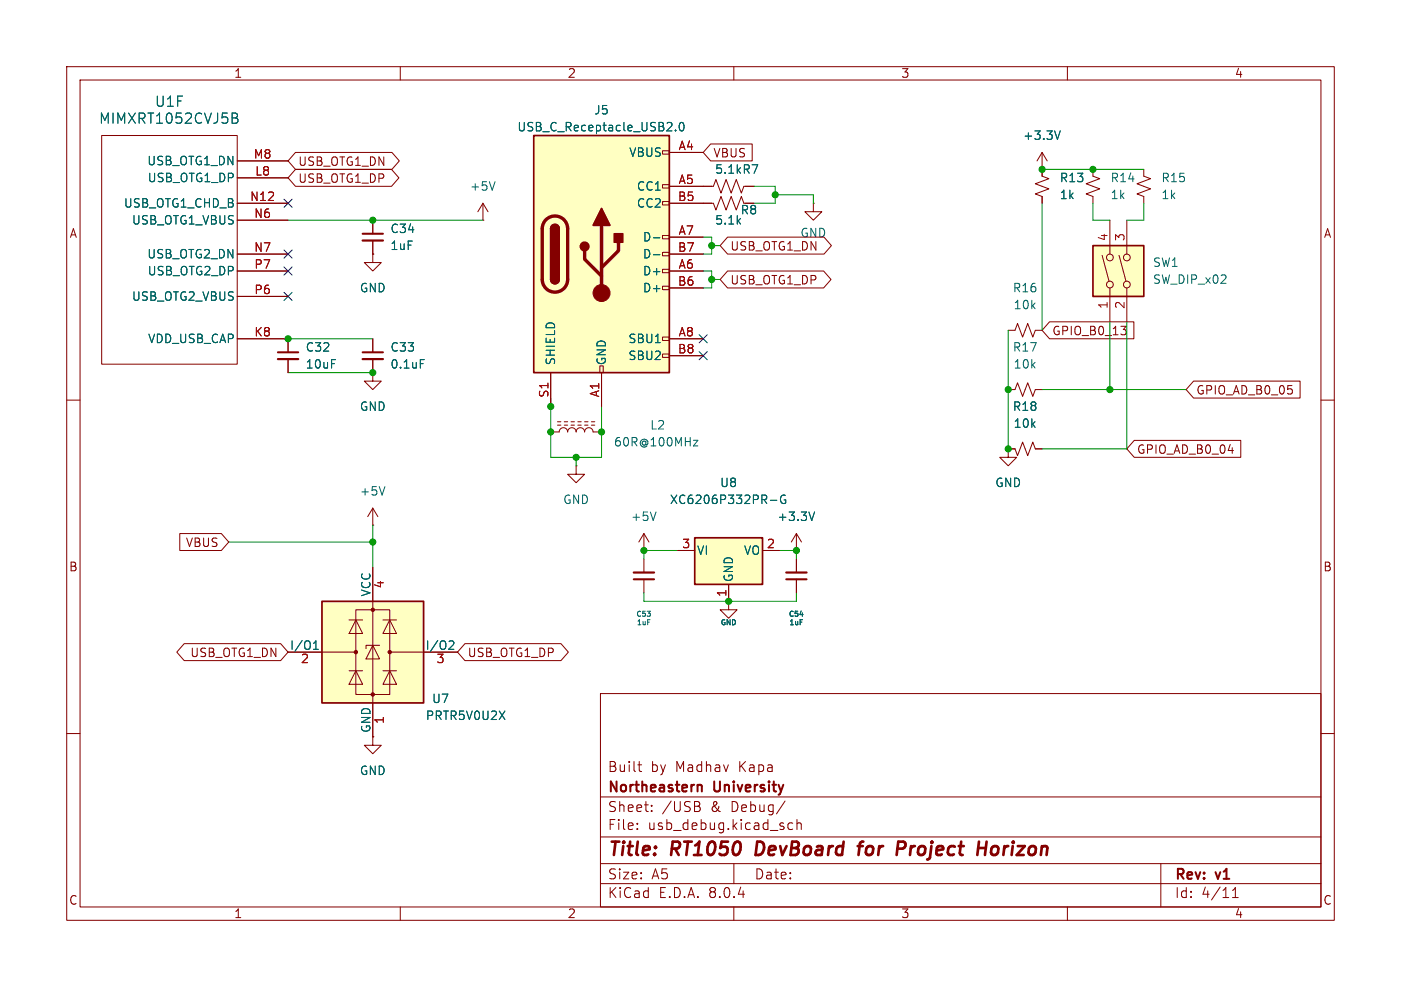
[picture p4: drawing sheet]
<svg xmlns="http://www.w3.org/2000/svg" width="210mm" height="148mm" viewBox="0 0 210 148" stroke-linecap="round" stroke-linejoin="round" font-family="sans-serif">
<g fill="none" stroke="#840000" stroke-width=".15">
<path d="M10 10h190v128h-190zM12 12h186v124h-186zM60 10v2M110 10v2M160 10v2M10 60h2M198 60h2M82.5 64.8h1.3a.64 .64 0 0 1 .7-.7 .64 .64 0 0 1 .6 .7 .64 .64 0 0 1 .6-.7 .64 .64 0 0 1 .7 .7 .64 .64 0 0 1 .6-.7 .64 .64 0 0 1 .6 .7 .64 .64 0 0 1 .7-.7 .64 .64 0 0 1 .6 .7h1.3M83.6 63.8h.5M83.6 63.2h.5M84.6 63.8h.5M84.6 63.2h.5"/>
<path d="M85.6 63.8h.5M85.6 63.2h.5M86.6 63.8h.5M86.6 63.2h.5M87.6 63.8h.5M87.6 63.2h.5M88.6 63.8h.6M88.6 63.2h.6M10 110h2M90 104h108v32h-108zM90 119.5h108M95.6 114.7h.6"/>
<path d="M95.8 114.2v1.3l.1 .1 .3 .1M198 110h2M60 136v2M90 132.5h108M90 129.5h108M90 125.5h108M95.5 124.2v.2M95.5 123.5v.1M97.7 121.5v.2M97.7 120.8v.1M104.6 120.9a.4 .4 0 0 1 .4 .4 .4 .4 0 0 1-.3 .4M104.8 120.3l.1 .2-.1 .3"/>
<path d="M110 136v2M110 129.5v3M117.7 120.1l-1.3 1.9M118.8 123.5l-.4-.1-.3 .3v.4l.1 .2h.6M119.5 123.5a.37 .37 0 0 1 .6 .1v.8M119.5 122.9v1.5M160 136v2M174 129.5v6.5M184.8 134.6h.8M184.8 133.5l.4-.4v1.5"/>
</g>
<path d="M113.5 126.2l-.2 2h.4M128.6 126.9h.7M129.4 126.2l-.4 .1-.1 .2-.2 1.7M134.7 126.2h.7l.2 .1a.58 .58 0 0 1-.3 1M146.6 127.2h1.2M147.9 126.2l-.3 2M149 126.9l-.4 .4-.1 .5 .2 .3 .5 .1" fill="none" stroke="#840000" stroke-width=".4"/>
<path d="M104.6 117.8a.37 .37 0 0 1 .6 .1v.8" fill="none" stroke="#840000" stroke-width=".3"/>
<path d="M103.9 66h.7l-.7 .9h.7" fill="none" stroke="#006464" stroke-width=".15"/>
<path d="M104.1 80.6h10.2v7h-10.2z" fill="#ffffc2"/>
<path d="M104.1 80.6h10.2v7h-10.2z" fill="none" stroke="#840000" stroke-width=".25"/>
<g fill="none" stroke="#840000" stroke-width=".15">
<path d="M55.9 38.1v1.3h1.2l-1.2 1.2-1.3-1.2h1.3M55.9 38.1h.1M55.9 33v2.1M55.9 36.1v2M72.4 33h.1M72.4 30.5l-.8 1.3M72.4 30.5v2.5M72.4 30.5l.8 1.3M163.8 25.4v1l1 .4-2 .8 2 .7-2 .8 1 .4v1M171.4 25.4v1l1.1 .4-2.1 .8 2.1 .7-2.1 .8 1 .4v1M55.9 55.9v1.3h1.2l-1.2 1.2-1.3-1.2h1.3M55.9 55.9h.1"/>
<path d="M55.9 50.8v2M55.9 53.8v2.1M96.5 80l-.7 1.3M96.5 80v2.6M96.5 80l.8 1.3M101.6 82.6h2.5M109.2 90.2v1.2h1.3l-1.3 1.3-1.3-1.3h1.3M109.2 90.2h.1M109.2 87.6v2.6M114.3 82.6h2.5"/>
</g>
<path d="M74.2 27.2l-.4 1.3M63 53.9h.6M98.3 76.8l-.4 1.2M115.5 75h.9M117.7 74.3a.62 .62 0 0 0-.7 .5 .62 .62 0 0 0 .4 .7l.4-.1v-.4h-.3" fill="none" stroke="#006464" stroke-width=".15"/>
<path d="M54.4 36.1h3M54.4 53.8h3" fill="none" stroke="#840000" stroke-width=".33"/>
<path d="M54.4 35.1h3M54.4 52.8h3" fill="none" stroke="#840000" stroke-width=".3"/>
<path d="M80 20.3h20.3v35.6h-20.3z" fill="#ffffc2"/>
<g fill="none" stroke="#840000" stroke-width=".15">
<path d="M99.3 37.8h1v.6h-1zM99.3 35.3h1v.5h-1zM99.3 30.2h1v.5h-1zM99.3 27.7h1v.5h-1zM99.3 22.6h1v.5h-1zM100.3 22.9h5.1M100.3 27.9h5.1M100.3 35.6h5.1M100.3 30.5h5.1M100.3 38.1h5.1M82.5 55.9v5.1M89.9 54.9h.5v1h-.5z"/>
<path d="M90.2 55.9v5.1M99.3 53.1h1v.5h-1zM99.3 50.5h1v.6h-1zM99.3 42.9h1v.5h-1zM99.3 40.4h1v.5h-1zM100.3 40.6h5.1M100.3 50.8h5.1M100.3 43.2h5.1M100.3 53.3h5.1"/>
</g>
<path d="M80 20.3h20.3v35.6h-20.3zM82.5 34.3a.64 .64 0 0 1 .7-.6 .64 .64 0 0 1 .6 .6M82.5 41.9a.64 .64 0 0 0 .7 .6 .64 .64 0 0 0 .6-.6" fill="none" stroke="#840000" stroke-width=".25"/>
<path d="M81.8 33a1.9 1.9 0 0 1 2.1-.5 1.9 1.9 0 0 1 1.2 1.8v7.6a1.91 1.91 0 0 1-1.9 1.9 1.91 1.91 0 0 1-1.9-1.9v-7.8a1.9 1.9 0 0 1 .5-1.1zM87.6 37.6v1.3l2.6 2.5M90.2 33.8v10.1M92.7 36.3v1.3l-2.5 2.5" fill="none" stroke="#840000" stroke-width=".51"/>
<g fill="#840000" stroke="#840000" stroke-width=".25">
<path d="M82.5 41.9h1.3a.64 .64 0 0 1-.6 .6 .64 .64 0 0 1-.7-.6z"/>
<path d="M82.5 34.3h1.3v7.6h-1.3z"/>
<path d="M82.7 33.8a.64 .64 0 0 1 .7-.1 .64 .64 0 0 1 .4 .6h-1.3z"/>
<path d="M90.2 31.2l1.2 2.6h-2.5z"/>
<path d="M92.1 35.1h1.2v1.2h-1.2z"/>
<circle cx="87.6" cy="37" r=".63"/>
</g>
<circle cx="90.2" cy="43.9" r="1.27" fill="#840000" stroke="#840000" stroke-width=".15"/>
<path d="M101.3 19.5v.1M101.9 18.5l.2-.1a.68 .68 0 0 1 .5 .6 .68 .68 0 0 1-.5 .6l-.2-.1-.1-.4zM97.9 35.7h1M97.9 38.2h1" fill="none" stroke="#006464" stroke-width=".15"/>
<path d="M163.8 36.8h7.6v7.7h-7.6z" fill="#ffffc2"/>
<g fill="none" stroke="#840000" stroke-width=".15">
<path d="M15.2 20.3h20.4v34.3h-20.4zM35.6 30.5h7.6M35.6 26.7h7.6M35.6 24.1h7.6M35.6 33h7.6M35.6 38.1h7.6M105.4 27.9h1.5l.4-1 .8 2.1 .7-2.1 .8 2.1 .8-2.1 .7 2.1 .4-1.1h1.5M105.4 30.5h1.5l.4 1 .8-2 .7 2 .8-2 .8 2 .7-2 .4 1M121.9 30.5v1.3h1.3l-1.3 1.2-1.3-1.2h1.3M121.9 30.5h.1M156.2 25.4h.1M156.2 22.9v3.5l1 .4-2 .8 2 .7-2 .8 1 .4v1"/>
<path d="M156.2 22.9l-.8 1.2M156.2 22.9l.8 1.2M165.2 38.3l1 3.9M166.4 33v5.1M167.7 38.3l1.1 3.9M168.9 33v5.1M35.6 50.8h7.6v2M35.6 44.5h7.6M35.6 40.6h7.6M43.2 53.8v2.1M166.4 43.2v5.1M168.9 43.2v5.1"/>
<path d="M55.9 78.7h.1M55.9 76.2l-.8 1.3M55.9 76.2v2.5M55.9 76.2l.7 1.3M86.4 69.9v1.2h1.2l-1.2 1.3-1.3-1.3h1.3M86.4 69.9h.1M151.1 67.3v1.3h1.3l-1.3 1.3-1.2-1.3h1.2M151.1 67.3h.1M96.5 83.8v2.1M96.5 86.9v2M119.4 82.6h.1M119.4 80v2.6"/>
<path d="M119.4 83.8v2.1M119.4 86.9v2M119.4 80l-.8 1.3M119.4 80l.7 1.3"/>
<circle cx="166.4" cy="38.6" r=".51"/>
<circle cx="168.9" cy="38.6" r=".51"/>
<circle cx="166.4" cy="42.7" r=".51"/>
<circle cx="168.9" cy="42.7" r=".51"/>
</g>
<path d="M163.8 36.8h7.6v7.7h-7.6z" fill="none" stroke="#840000" stroke-width=".25"/>
<path d="M34.8 17h.7a.36 .36 0 0 1 .1 .4 .36 .36 0 0 1-.3 .3M34.8 17.7h.5M35.3 17.7a.41 .41 0 0 1 .4 .3 .41 .41 0 0 1-.3 .5h-.6M158.9 19.6l-.4 1.3M57.7 73l-.4 1.2M122.1 76.8l-.4 1.2" fill="none" stroke="#006464" stroke-width=".15"/>
<path d="M41.7 53.8h3M95 85.9h3M117.9 85.9h3" fill="none" stroke="#840000" stroke-width=".33"/>
<path d="M41.7 52.8h3M95 86.9h3M117.9 86.9h3" fill="none" stroke="#840000" stroke-width=".3"/>
<path d="M48.3 90.2h15.2v15.2h-15.2z" fill="#ffffc2"/>
<path d="M48.3 90.2h15.2v15.2h-15.2z" fill="none" stroke="#840000" stroke-width=".25"/>
<g fill="#840000" stroke="#840000" stroke-width=".15">
<circle cx="53.3" cy="97.8" r=".25"/>
<circle cx="55.9" cy="104.1" r=".25"/>
<circle cx="55.9" cy="91.4" r=".25"/>
<circle cx="58.4" cy="97.8" r=".25"/>
</g>
<g fill="none" stroke="#840000" stroke-width=".15">
<path d="M35.6 30.5h7.6M35.6 38.1h7.6M35.6 26.7h7.6M35.6 24.1h7.6M35.6 33h7.6M44.3 25.4h14.4l1.1 1.3-1.1 1.2h-14.4l-1.1-1.2zM44.3 22.9h14.4l1.2 1.2-1.2 1.3h-14.4l-1.1-1.3zM55.9 38.1h.1M55.9 33v2.1M55.9 36.1v2M100.3 22.9h5.1M100.3 27.9h6.4"/>
<path d="M100.3 35.6h5.1M100.3 30.5h6.4M100.3 38.1h5.1M106.5 21.6h6.3v2.5h-6.3l-1.1-1.2zM109.1 35.6h14.4l1.1 1.2-1.1 1.3h-14.4l-1.2-1.3zM111.8 27.9h1.2M156.2 25.4h.1M156.2 25.4v1M156.2 29.5v1M35.6 40.6h7.6M35.6 50.8h7.6v2M35.6 44.5h7.6"/>
<path d="M43.2 53.8v2.1M55.9 55.9h.1M55.9 50.8v2M55.9 53.8v2.1M82.5 55.9v5.1M90.2 55.9v5.1M100.3 40.6h5.1M100.3 50.8h5.1M100.3 43.2h5.1M100.3 53.3h5.1M109.1 40.6h14.4l1.1 1.3-1.1 1.3h-14.4l-1.2-1.3zM151.1 49.5h1l.4-1 .8 2 .8-2 .7 2 .4-1h1"/>
<path d="M151.1 58.4h1l.4-1 .8 2 .8-2 .7 2 .4-1h1M157.3 48.3h12.7v2.5h-12.7l-1.1-1.3zM168 48.9h.8l-.4 .5M168.7 49.5l.1 .2-.1 .4M178.9 57.1h16v2.6h-16l-1.1-1.3zM151.1 67.3h1l.4 1 .8-2 .8 2 .7-2 .4 1h1M151.1 67.3h.1M170 66h16v2.6h-16l-1.1-1.3zM184.1 67.6h.8M26.9 80h6.3l1.1 1.3-1.1 1.3h-6.3zM27.6 96.5h14.5l1.1 1.3-1.1 1.3h-14.5l-1.1-1.3zM43.2 97.8h10.1"/>
<path d="M52.3 93h2.1M53.3 91.4h5.1v12.7h-5.1zM53.3 93l1.1 2h-2.1zM55.9 96.8l1 2h-2zM55.9 85.1v26.7h1.2l-1.2 1.2-1.3-1.2h1.3M56.9 96.8h-2v.5M57.4 93h2M58.4 93l1 2h-2zM58.4 97.8h10.2M69.7 96.5h14.4l1.1 1.3-1.1 1.3h-14.4l-1.1-1.3zM101.6 82.6h2.5M109.2 90.2h.1"/>
<path d="M109.2 87.6v2.6M114.3 82.6h2.5M119.4 82.6h.1M119.4 83.8v2.1M119.4 86.9v2M52.3 100.6h2.1M53.3 100.6l1.1 2h-2.1zM57.4 100.6h2M58.4 100.6l1 2h-2z"/>
</g>
<g fill="none" stroke="#006464" stroke-width=".15">
<path d="M34.8 17h.7a.36 .36 0 0 1 .1 .4 .36 .36 0 0 1-.3 .3M34.8 17.7h.5M35.3 17.7a.41 .41 0 0 1 .4 .3 .41 .41 0 0 1-.3 .5h-.6M101.3 19.5v.1M101.9 18.5l.2-.1a.68 .68 0 0 1 .5 .6 .68 .68 0 0 1-.5 .6l-.2-.1-.1-.4zM158.9 19.6l-.4 1.3M97.9 35.7h1M97.9 38.2h1M63 53.9h.6M115.5 75h.9M117.7 74.3a.62 .62 0 0 0-.7 .5 .62 .62 0 0 0 .4 .7l.4-.1v-.4h-.3M122.1 76.8l-.4 1.2"/>
<path d="M47 97.4h.7M47 96.5l.4-.4v1.3M67.5 96.1l.4 .1 .1 .3-.8 .9h.8"/>
</g>
<g fill="none" stroke="#009600" stroke-width=".15">
<path d="M43.2 33h29.2M105.4 35.6h1.3v2.5h-1.3M106.7 36.8h1.2M113 27.9h3.2v2.6h-3.2M116.2 29.2h5.7v1.3M156.2 30.5v19M156.2 25.4h15.2M163.8 30.5v2.5h2.6M171.4 30.5v2.5h-2.5M43.2 50.8h12.7M43.2 55.9h12.7M82.5 59.7v8.9h7.7v-7.6"/>
<path d="M105.4 40.6h1.3v2.6h-1.3M106.7 41.9h1.2M151.1 49.5v17.8M156.2 58.4h21.6M166.4 48.3v10.1M168.9 48.3v19h-12.7M55.9 78.7v6.4M86.4 68.6v1.3M34.3 81.3h21.6M96.5 88.9v1.3h22.9v-1.3M101.6 82.6h-5.1v1.2M116.8 82.6h2.6v1.2"/>
</g>
<path d="M42.6 29.9l1.2 1.2M42.6 37.5l1.2 1.2M43.8 29.9l-1.2 1.2M43.8 37.5l-1.2 1.2M42.6 40l1.2 1.2M42.6 43.8l1.2 1.3M43.8 40l-1.2 1.2M43.8 43.8l-1.2 1.3M104.8 50.2l1.2 1.2M104.8 52.7l1.2 1.2M106 50.2l-1.2 1.2M106 52.7l-1.2 1.2" fill="none" stroke="#000084" stroke-width=".15"/>
<g fill="#009600" stroke="#009600" stroke-width=".15">
<circle cx="82.5" cy="61" r=".46"/>
<circle cx="106.7" cy="36.8" r=".46"/>
<circle cx="106.7" cy="41.9" r=".46"/>
<circle cx="96.5" cy="82.6" r=".46"/>
<circle cx="86.4" cy="68.6" r=".46"/>
<circle cx="55.9" cy="33" r=".46"/>
<circle cx="119.4" cy="82.6" r=".46"/>
<circle cx="151.1" cy="58.4" r=".46"/>
<circle cx="151.1" cy="67.3" r=".46"/>
<circle cx="109.2" cy="90.2" r=".46"/>
<circle cx="116.2" cy="29.2" r=".46"/>
<circle cx="90.2" cy="64.8" r=".46"/>
<circle cx="82.5" cy="64.8" r=".46"/>
<circle cx="55.9" cy="55.9" r=".46"/>
<circle cx="43.2" cy="50.8" r=".46"/>
<circle cx="55.9" cy="81.3" r=".46"/>
<circle cx="156.2" cy="25.4" r=".46"/>
<circle cx="166.4" cy="58.4" r=".46"/>
<circle cx="163.8" cy="25.4" r=".46"/>
</g>
<g font-size="2.8" fill="#840000">
<text x="91" y="128.9">Title:</text>
<text x="100.7" y="128.9">RT1050</text>
<text x="114.1" y="128.9">DevBoard</text>
<text x="130.4" y="128.9">for</text>
<text x="136.9" y="128.9">Project</text>
<text x="149.8" y="128.9">Horizon</text>
</g>
<g font-size="2.1" fill="#006464">
<text x="23.1" y="16.2">U1F</text>
<text x="14.8" y="18.8">MIMXRT1052CVJ5B</text>
</g>
<g font-size="2.1" fill="#840000">
<text x="91" y="119.2">Northeastern</text>
<text x="91" y="116">Built</text>
<text x="97.5" y="116">by</text>
<text x="101.3" y="116">Madhav</text>
<text x="107.1" y="119.2">University</text>
<text x="110.9" y="116">Kapa</text>
<text x="91" y="124.7">File:</text>
<text x="91" y="122">Sheet:</text>
<text x="97.1" y="124.7">usb_debug.kicad_sch</text>
<text x="99.2" y="122">/USB</text>
<text x="106.6" y="122">&amp;</text>
<text x="109.8" y="122">Debug/</text>
<text x="91" y="134.9">KiCad</text>
<text x="91" y="132.1">Size:</text>
<text x="97.7" y="132.1">A5</text>
<text x="98.7" y="134.9">E.D.A.</text>
<text x="106.3" y="134.9">8.0.4</text>
<text x="113" y="132.1">Date:</text>
<text x="176" y="132.3">Rev:</text>
<text x="176" y="134.9">Id:</text>
<text x="180.1" y="134.9">4/11</text>
<text x="182.4" y="132.3">v1</text>
</g>
<g font-size="1.8" fill="#840000">
<text x="35" y="11.9">1</text>
<text x="85" y="11.9">2</text>
<text x="135" y="11.9">3</text>
<text x="185" y="11.9">4</text>
<text x="106.8" y="23.8">VBUS</text>
<text x="44.6" y="27.6">USB_OTG1_DP</text>
<text x="44.6" y="25.1">USB_OTG1_DN</text>
<text x="10.3" y="35.9">A</text>
<text x="110.9" y="32.4">R8</text>
<text x="119.9" y="35.8">GND</text>
<text x="198.4" y="35.9">A</text>
<text x="109.4" y="37.8">USB_OTG1_DN</text>
<text x="109.4" y="42.9">USB_OTG1_DP</text>
<text x="157.6" y="50.5">GPIO_B0_13</text>
<text x="179.2" y="59.4">GPIO_AD_B0_05</text>
<text x="170.3" y="68.3">GPIO_AD_B0_04</text>
<text x="27.8" y="82.2">VBUS</text>
<text x="10.3" y="85.9">B</text>
<text x="198.3" y="85.9">B</text>
<text x="28.4" y="98.7">USB_OTG1_DN</text>
<text x="70" y="98.7">USB_OTG1_DP</text>
<text x="55.6" y="110" transform="rotate(-90 55.6 110)">GND</text>
<text x="10.3" y="135.9">C</text>
<text x="35" y="137.9">1</text>
<text x="85" y="137.9">2</text>
<text x="135" y="137.9">3</text>
<text x="185" y="137.9">4</text>
<text x="198.3" y="135.9">C</text>
</g>
<g font-size="1.8" fill="#006464">
<text x="89" y="17.4">J5</text>
<text x="77.5" y="19.9">USB_C_Receptacle_USB2.0</text>
<text x="94.2" y="23.7">VBUS</text>
<text x="153.3" y="21.2">+3.3V</text>
<text x="22" y="25">USB_OTG1_DN</text>
<text x="22" y="27.5">USB_OTG1_DP</text>
<text x="70.4" y="28.8">+5V</text>
<text x="95.4" y="28.8">CC1</text>
<text x="107.1" y="26.3">5.1k R7</text>
<text x="158.8" y="27.5">R13</text>
<text x="166.4" y="27.5">R14</text>
<text x="174" y="27.5">R15</text>
<text x="18.5" y="31.3">USB_OTG1_CHD_B</text>
<text x="19.7" y="33.9">USB_OTG1_VBUS</text>
<text x="58.4" y="35.2">C34</text>
<text x="95.4" y="31.3">CC2</text>
<text x="107.1" y="33.9">5.1k</text>
<text x="158.8" y="30.1">1k</text>
<text x="166.4" y="30.1">1k</text>
<text x="174" y="30.1">1k</text>
<text x="22" y="39">USB_OTG2_DN</text>
<text x="22" y="41.5">USB_OTG2_DP</text>
<text x="58.4" y="37.7">1uF</text>
<text x="96.3" y="41.5">D+</text>
<text x="96.3" y="36.4">D-</text>
<text x="96.3" y="39">D-</text>
<text x="172.7" y="40.2">SW1</text>
<text x="19.7" y="45.3">USB_OTG2_VBUS</text>
<text x="53.8" y="44">GND</text>
<text x="96.3" y="44">D+</text>
<text x="151.7" y="44">R16</text>
<text x="151.8" y="46.6">10k</text>
<text x="172.7" y="42.8">SW_DIP_x02</text>
<text x="22.1" y="51.7">VDD_USB_CAP</text>
<text x="45.7" y="52.9">C32</text>
<text x="58.4" y="52.9">C33</text>
<text x="94.1" y="51.7">SBU1</text>
<text x="151.7" y="52.9">R17</text>
<text x="45.7" y="55.5">10uF</text>
<text x="58.4" y="55.5">0.1uF</text>
<text x="83.4" y="54.9" transform="rotate(-90 83.4 54.9)">SHIELD</text>
<text x="91" y="54.9" transform="rotate(-90 91 54.9)">GND</text>
<text x="94.1" y="54.2">SBU2</text>
<text x="151.8" y="55.5">10k</text>
<text x="53.8" y="61.8">GND</text>
<text x="97.4" y="64.6">L2</text>
<text x="151.7" y="61.8">R18</text>
<text x="151.8" y="64.4">10k</text>
<text x="91.9" y="67.2">60R@100MHz</text>
<text x="53.8" y="74.5">+5V</text>
<text x="84.3" y="75.8">GND</text>
<text x="100.3" y="75.8">XC6206P332PR-G</text>
<text x="107.8" y="73.3">U8</text>
<text x="149.1" y="73.3">GND</text>
<text x="94.5" y="78.3">+5V</text>
<text x="104.4" y="83.4">VI</text>
<text x="111.4" y="83.4">VO</text>
<text x="116.4" y="78.3">+3.3V</text>
<text x="55.6" y="89.5" transform="rotate(-90 55.6 89.5)">VCC</text>
<text x="110.1" y="87.4" transform="rotate(-90 110.1 87.4)">GND</text>
<text x="43.4" y="97.5">I/O1</text>
<text x="63.7" y="97.5">I/O2</text>
<text x="64.7" y="105.6">U7</text>
<text x="63.7" y="108.2">PRTR5V0U2X</text>
<text x="53.8" y="116.4">GND</text>
</g>
<g font-size="1.8" fill="#a90000">
<text x="37.9" y="23.9">M8</text>
<text x="101.6" y="22.6">A4</text>
<text x="38.1" y="26.4">L8</text>
<text x="101.6" y="27.7">A5</text>
<text x="37.4" y="30.2">N12</text>
<text x="38" y="32.8">N6</text>
<text x="101.5" y="30.2">B5</text>
<text x="101.6" y="35.3">A7</text>
<text x="38" y="37.8">N7</text>
<text x="38" y="40.4">P7</text>
<text x="101.5" y="37.8">B7</text>
<text x="101.6" y="40.4">A6</text>
<text x="166.1" y="36.3" transform="rotate(-90 166.1 36.3)">4</text>
<text x="168.7" y="36.3" transform="rotate(-90 168.7 36.3)">3</text>
<text x="38" y="44.2">P6</text>
<text x="101.5" y="42.9">B6</text>
<text x="166.1" y="46.4" transform="rotate(-90 166.1 46.4)">1</text>
<text x="168.7" y="46.4" transform="rotate(-90 168.7 46.4)">2</text>
<text x="38" y="50.5">K8</text>
<text x="101.5" y="53.1">B8</text>
<text x="101.6" y="50.5">A8</text>
<text x="82.3" y="59.7" transform="rotate(-90 82.3 59.7)">S1</text>
<text x="89.9" y="59.7" transform="rotate(-90 89.9 59.7)">A1</text>
<text x="102.2" y="82.3">3</text>
<text x="114.9" y="82.3">2</text>
<text x="57.9" y="88.3" transform="rotate(-90 57.9 88.3)">4</text>
<text x="109" y="89.6" transform="rotate(-90 109 89.6)">1</text>
<text x="45" y="99.8">2</text>
<text x="65.3" y="99.8">3</text>
<text x="57.9" y="108.7" transform="rotate(-90 57.9 108.7)">1</text>
</g>
<g font-size="1.1" fill="#006464">
<text x="95.3" y="92.7">C53</text>
<text x="95.3" y="94">1uF</text>
<text x="107.9" y="94">GND</text>
<text x="118.1" y="92.7">C54</text>
<text x="118.2" y="94">1uF</text>
</g>
</svg>
